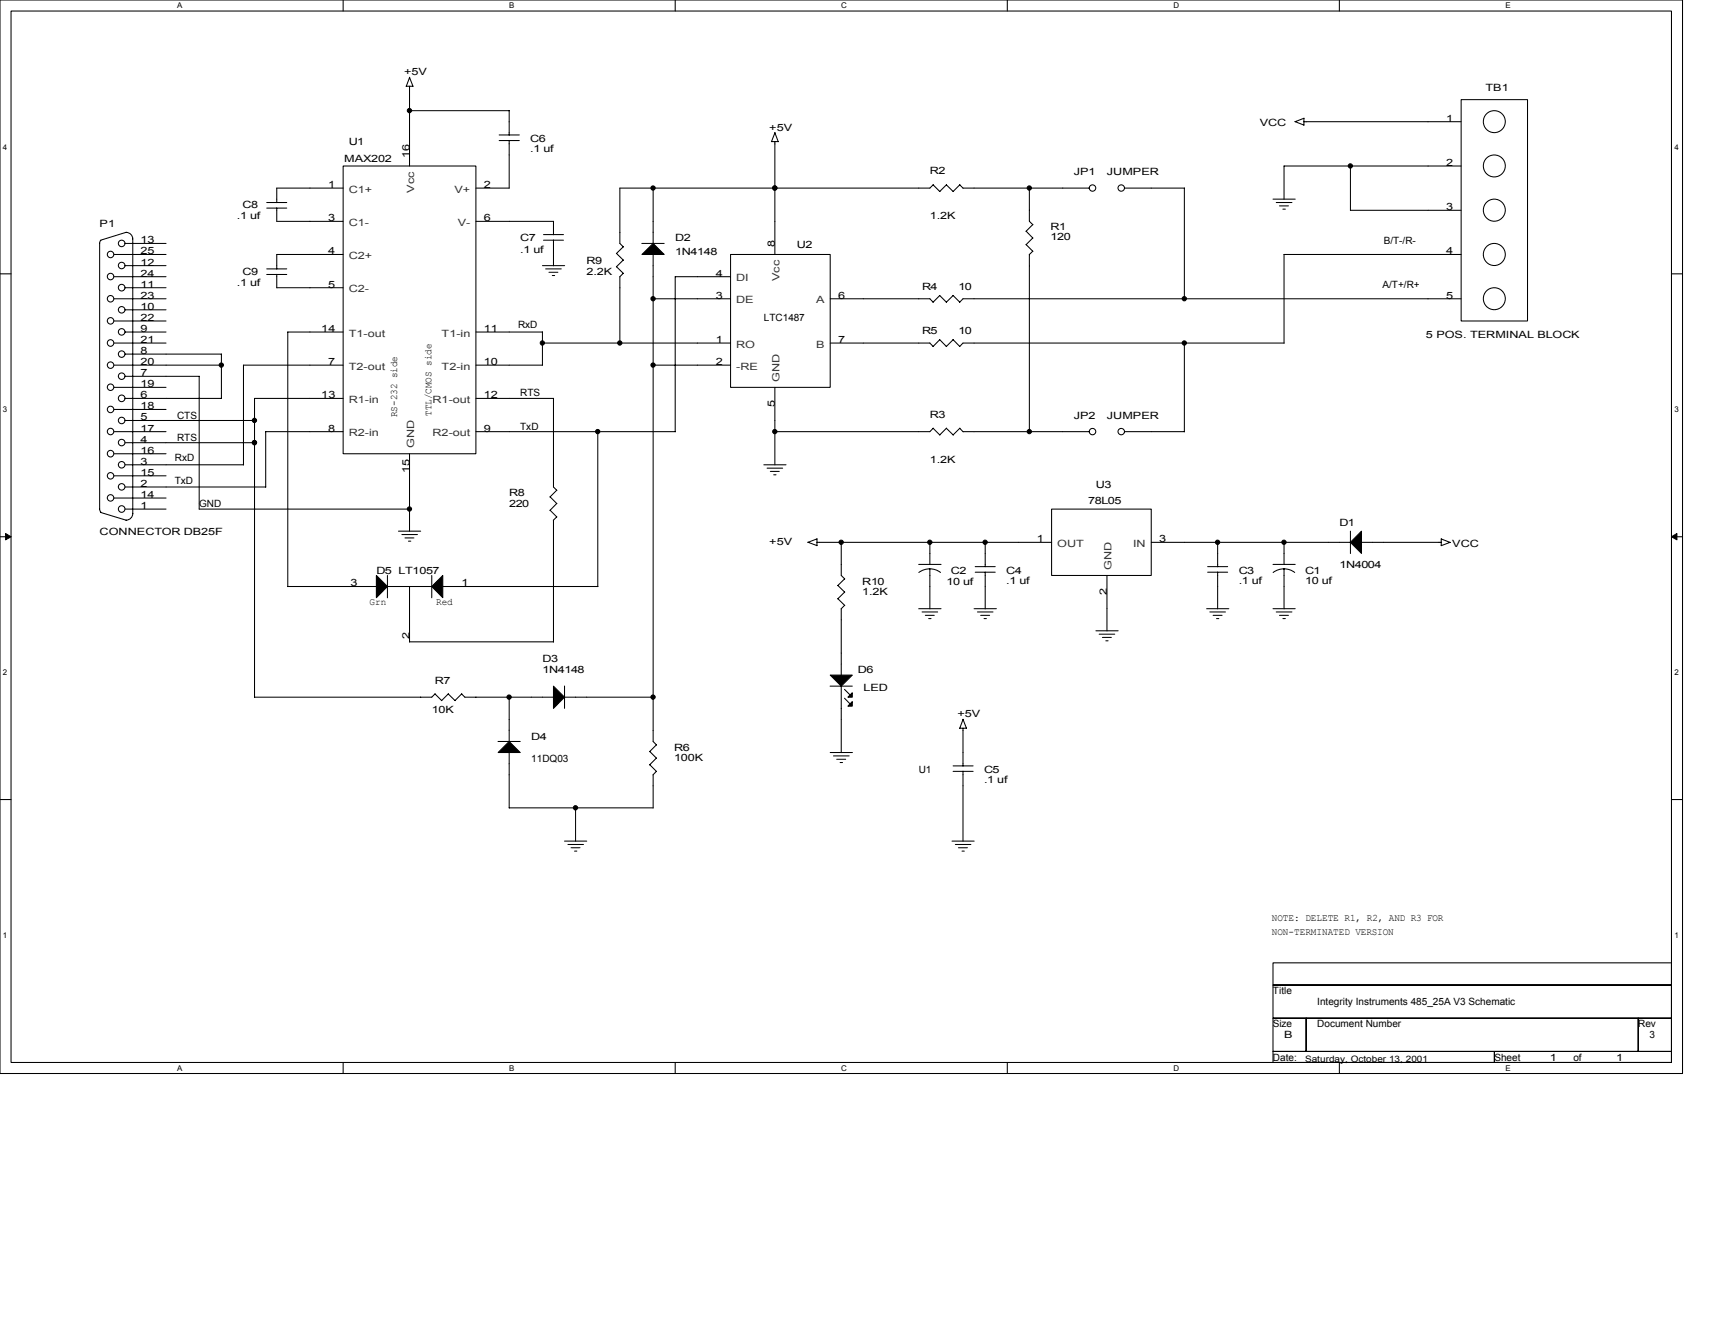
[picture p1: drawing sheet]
<svg xmlns="http://www.w3.org/2000/svg" width="279mm" height="216mm" viewBox="0 0 279 216" stroke-linecap="round" stroke-linejoin="round" font-family="sans-serif">
<path d="M0 0h274.1v174.9h-274.1zM1.8 1.8h270.5v171.3h-270.5z" fill="none" stroke="#000" stroke-width=".17"/>
<g fill="#fff">
<path d="M28.9 .2h.8v1.4h-.8z"/>
<path d="M28.9 173.3h.8v1.5h-.8z"/>
</g>
<path d="M55.9 0v1.8M55.9 173.1v1.8" fill="none" stroke="#000" stroke-width=".17"/>
<g fill="#fff">
<path d="M83 .2h.8v1.4h-.8z"/>
<path d="M83 173.3h.8v1.5h-.8z"/>
</g>
<path d="M110 0v1.8M110 173.1v1.8" fill="none" stroke="#000" stroke-width=".17"/>
<g fill="#fff">
<path d="M137.1 .2h.9v1.4h-.9z"/>
<path d="M137.1 173.3h.9v1.5h-.9z"/>
</g>
<path d="M164.1 0v1.8M164.1 173.1v1.8" fill="none" stroke="#000" stroke-width=".17"/>
<g fill="#fff">
<path d="M191.2 .2h.9v1.4h-.9z"/>
<path d="M191.2 173.3h.9v1.5h-.9z"/>
</g>
<path d="M218.2 0v1.8M218.2 173.1v1.8" fill="none" stroke="#000" stroke-width=".17"/>
<g fill="#fff">
<path d="M245.3 .2h.8v1.4h-.8z"/>
<path d="M245.3 173.3h.8v1.5h-.8z"/>
<path d="M.5 23.2h.7v1.4h-.7z"/>
<path d="M272.8 23.2h.7v1.4h-.7z"/>
<path d="M.5 66h.7v1.5h-.7z"/>
<path d="M272.8 66h.7v1.5h-.7z"/>
</g>
<path d="M0 44.6h1.8M272.3 44.6h1.8" fill="none" stroke="#000" stroke-width=".17"/>
<g fill="#fff">
<path d="M.5 108.9h.7v1.4h-.7z"/>
<path d="M272.8 108.9h.7v1.4h-.7z"/>
</g>
<path d="M0 87.5h1.8M272.3 87.5h1.8" fill="none" stroke="#000" stroke-width=".17"/>
<path d="M.9 86.9l.9 .6-.9 .5zM272.3 87.5l.9-.6v1.1z" fill="#000" stroke="#000" stroke-width=".16"/>
<g fill="#fff">
<path d="M.5 151.7h.7v1.4h-.7z"/>
<path d="M272.8 151.7h.7v1.4h-.7z"/>
</g>
<g fill="none" stroke="#000" stroke-width=".17">
<path d="M66.7 12.6l.6 1.5M66.7 14.1v13M66.7 18h16.3v4M66.7 12.6l-.5 1.5h1.1M211 19.8l1.4 .6M211 19.8l1.4-.5v1.1M212.4 19.8h25.6M238 16.2h10.9v36.1h-10.9zM20.4 39.7h6.7M20.5 37.9h.1a1.08 1.08 0 0 1 1 1v44.8M20.6 37.8l-4.2 1.4-.2 .4v43.4M43.5 33h3.2"/>
<path d="M43.5 33.9h3.2M45.1 33.9v2.2h10.8M55.9 27.1h21.6v46.8h-21.6zM55.9 30.6h-10.8v2.4M77.5 36.1h12.7v2.1M81.3 22.9h3.3M81.3 22h3.3M83 22.9v7.7h-5.5M88.5 39.1h3.3M88.5 38.2h3.3M90.2 39.1v4.2M104.6 39.7h3.6"/>
<path d="M106.4 30.6v9.1M125.7 23.1h1.1M126.2 21.6l.6 1.5M126.2 23.1v18.4M126.3 21.6l-.6 1.5M152 30.1l1.1 1.1M152 30.1l-.5 .5h-50.5v9.1l.6 .5M154.2 30.1l1.1 1.1M154.2 30.1l-1.1 1.1M156.4 30.1l.5 .6M156.4 30.1l-1.1 1.1M156.9 30.6h20.6"/>
<path d="M167.2 37.7l1.1 1.1M167.2 39.9l1.1 1.1M167.7 30.6v5.5l.6 .5M168.3 36.6l-1.1 1.1M168.3 38.8l-1.1 1.1M183.2 30.6h9.8v18.1M207.4 32.4h3.6M207.9 33h2.6M208.4 33.5h1.5M209 34.1h.4M220 27.1v7.2M220 34.3h18"/>
<path d="M238 27.1h-28.8v5.4M18.6 48.7h8.5M18.6 45.1h8.5M18.6 55.9h8.5M18.6 59.5h17.5M18.6 41.5h8.5M18.6 52.3h8.5M20.4 43.3h6.7M20.4 54.1h6.7M20.4 57.7h15.7v7.2h-15.7M20.4 46.9h6.7M20.4 50.5h6.7"/>
<path d="M43.5 43.8h3.2M43.5 44.7h3.2M45.1 44.7v2.2h10.8M55.9 41.5h-10.8v2.3M55.9 59.5h-16.2v16.3M55.9 54.1h-9v41.5M77.5 54.1h10.9v5.4h-10.9M88.4 43.3h3.6M88.4 55.9h30.6M88.9 43.8h2.5M89.4 44.4h1.5M90 44.9h.4"/>
<path d="M100.4 41.3l1.2 1.1M100.4 43.5l1.2 1.1M101.5 40.2l-1.1 1.1M101.5 42.4l-1.1 1.1M101.5 44.5l-.5 .6v10.8M106.4 41.4v79.4l.6 .6-1.2 1.1M106.4 48.7h12.6M106.4 59.5h12.6M119 41.5h16.3v21.6h-16.3zM119 45.1h-9v25.2h-32.5M135.3 55.9h16.2M151.5 55.9l.5 .6"/>
<path d="M153.1 48.1l1.1 1.2 1.1-1.2 1.1 1.1M153.1 55.3l1.1 1.2M153.1 48.2l-1.1 1.1-.5-.6h-16.2M153.1 55.4l-1.1 1.1M155.3 55.3l1.1 1.2M155.3 55.4l-1.1 1.1M167.7 41.5v28.9M168.3 40.9l-.6 .6M193 55.9v14.4h-9.8M209.2 55.9h-52.3l-.6 .6M238 41.5h-28.8v14.4M238 48.7h-81.1l-.6 .6"/>
<path d="M18.6 70.3h8.5M18.6 63.1h8.5M18.6 66.7h8.5M18.6 73.9h8.5M18.6 77.5h8.5M20.4 75.7h19.3M20.4 61.3h12.1l-.1 21.7h34.3M20.4 68.5h21.1M20.4 72.1h21.1M20.4 79.4h22.9M55.9 70.3h-12.6v9.1M55.9 64.9h-14.4v48.7"/>
<path d="M66.7 73.9v12.7M77.5 64.9h12.7v14.5l.5 .5M90.7 79.9l-1.1 1.1 1.1 1.1M97.4 70.3v25.3M124.4 75.7h3.7M125 76.3h2.5M125.5 76.8h1.5M126 77.4h.4M126.2 63.1v12.7M152 69.8l-.5 .5h-25.3M154.2 69.8l1.1 1.1M154.2 69.8l-1.1 1.1-1.1-1.1"/>
<path d="M156.4 69.8l.5 .6M156.4 69.8l-1.1 1.1M156.9 70.3h20.6M16.2 82.9l.2 .5M16.4 83.5l4.2 1.3M18.6 81.2h8.5M20.4 83h6.7M21.6 83.7a1.08 1.08 0 0 1-1.1 1.1M46.9 95.6h14.4M63.1 95.6h7.2M63.1 93.8v3.6M64.9 86.6h3.6"/>
<path d="M65.5 87.1h2.5M66 87.7h1.4M66.5 88.2h.4M70.3 93.8v3.6M72.1 95.6h25.3M89.6 83.1l1.1 1.1-.6 .6M90.2 84.8v19.8h-23.5v-9M90.7 82l-1.1 1.2M131.6 88.3l1.5 .6v-1.1l-1.5 .6M133.1 88.4h38.2M136.5 95.4l1.1 1.1-1.1 1.1M136.5 97.6l1.1 1.1-.6 .5"/>
<path d="M137.1 88.4v5.4l.5 .5-1.1 1.1M137.1 99.2v10.8M149.7 99.2h3.6M149.7 92h3.6M149.7 93.3a2.93 2.93 0 0 1 3.5 0M150.2 99.7h2.6M151.5 88.4v3.6M151.5 92.7v6.5M158.7 99.2h3.6M158.9 93.2h3.2M158.9 92.3h3.2M159.2 99.7h2.6"/>
<path d="M160.5 88.4v4M160.5 93.2v6M171.3 83h16.3v10.8h-16.3zM180.3 93.8v9M187.6 88.4h32.4M196.6 99.2h3.6M196.7 93.2h3.3M196.7 92.3h3.3M197.1 99.7h2.5M198.4 88.4v4M198.4 93.2v6M207.4 99.2h3.6"/>
<path d="M207.4 92h3.6M207.4 93.3l1-.5 .8-.1 1.1 .2 .6 .4M207.9 99.7h2.6M209.2 88.4v3.6M209.2 92.7v6.5M220 86.6v3.6M221.8 88.4h13M236.2 88.4l-1.4 .5M236.3 88.4l-1.5-.6v1.1M41.5 113.6h28.8l.6-.5 1.1 1.1M75.2 113.1l.6 .5M75.2 113.1l-1.1 1.1-1.1-1.1-1.1 1.1"/>
<path d="M75.7 113.6h14.5M83 113.6v7.2M92 111.8v3.6M92 113.6h14.4M135.2 111.8h3.7M137.1 111.8v10.8M137.6 112.3l.9 .9M137.6 113.8l.9 .9M150.7 100.3h1.5M151.3 100.8h.4M156.3 118.7h1.1M156.9 117.2l.6 1.5"/>
<path d="M156.9 118.7v6.1M156.9 117.2l-.5 1.5M159.8 100.3h1.4M160.3 100.8h.4M178.5 102.8h3.7M179.1 103.3h2.5M179.6 103.9h1.5M180.1 104.4h.4M197.6 100.3h1.5M198.2 100.8h.4M208.4 100.3h1.5M209 100.8h.4"/>
<path d="M0 130.3h1.8M81.1 120.8h3.7M83 122.6v9.1M83 131.6h23.4M92 137.1h3.6M92.5 137.6h2.6M93 138.1h1.5M93.6 138.7h.4M93.8 131.6v5.5M105.9 122.4l1.1 1.1-1.2 1.1M105.9 124.6l1.1 1.1-.6 .6M106.4 126.2v5.5"/>
<path d="M135.3 122.6h3.6M135.8 123.2h2.5M136.3 123.7h1.5M136.9 124.2h.4M155.1 137.1h3.6M155.3 125.7h3.2M155.3 124.8h3.2M155.6 137.6h2.6M156.1 138.1h1.5M156.7 138.7h.4M156.9 125.7v11.4M272.3 130.3h1.8"/>
<path d="M207.4 156.9h64.9v3.6h-64.9zM207.4 160.5h64.9v5.4h-64.9zM207.4 165.9h5.4v5.4h-5.4zM207.4 171.3h36.1v1.8h-36.1zM212.8 165.9h54.1v5.4h-54.1zM243.5 171.3h28.8v1.8h-28.8zM266.9 165.9h5.4v5.4h-5.4z"/>
<circle cx="243.4" cy="19.8" r="1.79"/>
<circle cx="19.8" cy="39.7" r=".54"/>
<circle cx="178" cy="30.6" r=".52"/>
<circle cx="182.7" cy="30.6" r=".52"/>
<circle cx="243.4" cy="34.2" r="1.8"/>
<circle cx="243.4" cy="27" r="1.79"/>
<circle cx="18" cy="55.9" r=".53"/>
<circle cx="18" cy="45.1" r=".53"/>
<circle cx="18" cy="41.5" r=".53"/>
<circle cx="18" cy="59.5" r=".53"/>
<circle cx="18" cy="52.3" r=".53"/>
<circle cx="18" cy="48.7" r=".53"/>
<circle cx="19.8" cy="46.9" r=".54"/>
<circle cx="19.8" cy="50.5" r=".54"/>
<circle cx="19.8" cy="43.3" r=".54"/>
<circle cx="19.8" cy="54.1" r=".54"/>
<circle cx="19.8" cy="57.7" r=".54"/>
<circle cx="243.4" cy="41.5" r="1.8"/>
<circle cx="243.4" cy="48.7" r="1.79"/>
<circle cx="18" cy="73.9" r=".53"/>
<circle cx="18" cy="70.3" r=".53"/>
<circle cx="18" cy="77.5" r=".53"/>
<circle cx="18" cy="66.7" r=".53"/>
<circle cx="18" cy="63.1" r=".53"/>
<circle cx="19.8" cy="64.9" r=".54"/>
<circle cx="19.8" cy="75.7" r=".54"/>
<circle cx="19.8" cy="79.3" r=".54"/>
<circle cx="19.8" cy="61.3" r=".54"/>
<circle cx="19.8" cy="72.1" r=".54"/>
<circle cx="19.8" cy="68.5" r=".54"/>
<circle cx="178" cy="70.3" r=".52"/>
<circle cx="182.7" cy="70.3" r=".52"/>
<circle cx="18" cy="81.1" r=".53"/>
<circle cx="19.8" cy="82.9" r=".54"/>
</g>
<g fill="#000" stroke="#000" stroke-width=".17">
<path d="M104.6 41.5l1.8-1.8 1.8 1.8z" fill-rule="evenodd"/>
<path d="M61.3 93.8l1.8 1.8-1.8 1.8z" fill-rule="evenodd"/>
<path d="M72.1 93.8v3.6l-1.8-1.8z" fill-rule="evenodd"/>
<path d="M221.8 86.6v3.6l-1.8-1.8z" fill-rule="evenodd"/>
<path d="M90.2 111.8l1.8 1.8-1.8 1.8z" fill-rule="evenodd"/>
<path d="M135.3 110h3.6l-1.8 1.8z" fill-rule="evenodd"/>
<path d="M138.1 113.6l.8-.7v.7z" fill-rule="evenodd"/>
<path d="M138.9 114.3v.8h-.8z" fill-rule="evenodd"/>
<path d="M81.2 122.6l1.8-1.8 1.8 1.8z" fill-rule="evenodd"/>
<circle cx="66.7" cy="18" r=".35"/>
<circle cx="106.4" cy="30.6" r=".35"/>
<circle cx="126.2" cy="30.6" r=".35"/>
<circle cx="167.7" cy="30.6" r=".35"/>
<circle cx="220" cy="27" r=".35"/>
<circle cx="36.1" cy="59.5" r=".35"/>
<circle cx="88.4" cy="55.9" r=".35"/>
<circle cx="101" cy="55.9" r=".35"/>
<circle cx="106.4" cy="48.7" r=".35"/>
<circle cx="106.4" cy="59.5" r=".35"/>
<circle cx="192.9" cy="48.7" r=".35"/>
<circle cx="192.9" cy="55.9" r=".35"/>
<circle cx="41.5" cy="68.5" r=".35"/>
<circle cx="41.5" cy="72.1" r=".35"/>
<circle cx="97.4" cy="70.3" r=".35"/>
<circle cx="126.2" cy="70.3" r=".35"/>
<circle cx="167.7" cy="70.3" r=".35"/>
<circle cx="66.7" cy="82.9" r=".35"/>
<circle cx="137" cy="88.4" r=".35"/>
<circle cx="151.5" cy="88.4" r=".35"/>
<circle cx="160.5" cy="88.4" r=".35"/>
<circle cx="198.4" cy="88.4" r=".35"/>
<circle cx="209.2" cy="88.4" r=".35"/>
<circle cx="82.9" cy="113.6" r=".35"/>
<circle cx="106.4" cy="113.6" r=".35"/>
<circle cx="93.8" cy="131.6" r=".35"/>
</g>
<g font-size="1.6">
<text x="65.8" y="12.3">+5V</text>
<text x="242" y="14.8">TB1</text>
<text x="56.8" y="23.7">U1</text>
<text x="86.4" y="23.1">C6</text>
<text x="125.3" y="21.3">+5V</text>
<text x="205.2" y="20.6">VCC</text>
<text x="235.6" y="19.8">1</text>
<text x="56.1" y="26.4">MAX202</text>
<text x="66.7" y="25.8" transform="rotate(-90 66.7 25.8)">16</text>
<text x="86.4" y="24.7">.1 uf</text>
<text x="151.5" y="28.3">R2</text>
<text x="174.9" y="28.5">JP1</text>
<text x="180.3" y="28.5">JUMPER</text>
<text x="235.6" y="27">2</text>
<text x="38.6" y="35.8">.1 uf</text>
<text x="39.5" y="33.9">C8</text>
<text x="53.5" y="30.6">1</text>
<text x="78.8" y="30.6">2</text>
<text x="151.5" y="35.8">1.2K</text>
<text x="235.6" y="34.2">3</text>
<text x="16.2" y="37">P1</text>
<text x="22.9" y="39.6">13</text>
<text x="22.9" y="41.4">25</text>
<text x="53.5" y="36">3</text>
<text x="53.5" y="41.4">4</text>
<text x="78.8" y="36">6</text>
<text x="84.8" y="39.3">C7</text>
<text x="84.8" y="41.1">.1 uf</text>
<text x="110" y="39.3">D2</text>
<text x="110" y="41.5">1N4148</text>
<text x="126.2" y="40.2" transform="rotate(-90 126.2 40.2)">8</text>
<text x="129.8" y="40.4">U2</text>
<text x="171.1" y="37.5">R1</text>
<text x="171.1" y="39.2">120</text>
<text x="225.4" y="39.7">B/T-/R-</text>
<text x="235.6" y="41.4">4</text>
<text x="22.9" y="43.3">12</text>
<text x="22.9" y="45.1">24</text>
<text x="22.9" y="46.9">11</text>
<text x="38.6" y="46.6">.1 uf</text>
<text x="39.5" y="44.8">C9</text>
<text x="53.5" y="46.9">5</text>
<text x="95.6" y="42.9">R9</text>
<text x="95.6" y="44.8">2.2K</text>
<text x="116.6" y="45.1">4</text>
<text x="150.2" y="47.3">R4</text>
<text x="156.2" y="47.3">10</text>
<text x="225.2" y="46.9">A/T+/R+</text>
<text x="22.9" y="48.7">23</text>
<text x="22.9" y="50.5">10</text>
<text x="22.9" y="52.3">22</text>
<text x="84.4" y="53.4">RxD</text>
<text x="116.6" y="48.7">3</text>
<text x="124.4" y="52.3">LTC1487</text>
<text x="136.5" y="48.7">6</text>
<text x="235.6" y="48.7">5</text>
<text x="22.9" y="54.1">9</text>
<text x="22.9" y="55.9">21</text>
<text x="22.9" y="57.7">8</text>
<text x="22.9" y="59.5">20</text>
<text x="52.3" y="54.1">14</text>
<text x="53.5" y="59.5">7</text>
<text x="78.8" y="54.1">11</text>
<text x="78.8" y="59.5">10</text>
<text x="116.6" y="55.9">1</text>
<text x="116.6" y="59.5">2</text>
<text x="136.5" y="55.9">7</text>
<text x="150.2" y="54.5">R5</text>
<text x="156.2" y="54.5">10</text>
<text x="232.3" y="55">5 POS. TERMINAL BLOCK</text>
<text x="22.9" y="61.3">7</text>
<text x="22.9" y="63.1">19</text>
<text x="22.9" y="64.9">6</text>
<text x="52.3" y="64.9">13</text>
<text x="78.8" y="64.9">12</text>
<text x="84.8" y="64.6">RTS</text>
<text x="22.9" y="66.7">18</text>
<text x="22.9" y="68.5">5</text>
<text x="22.9" y="70.3">17</text>
<text x="28.9" y="71.8">RTS</text>
<text x="28.9" y="68.2">CTS</text>
<text x="53.5" y="70.3">8</text>
<text x="64.7" y="68" transform="rotate(-90 64.7 68)">RS-232 side</text>
<text x="70.3" y="67.8" transform="rotate(-90 70.3 67.8)">TTL/CMOS side</text>
<text x="78.8" y="70.3">9</text>
<text x="84.8" y="70">TxD</text>
<text x="126.2" y="66.3" transform="rotate(-90 126.2 66.3)">5</text>
<text x="151.5" y="68">R3</text>
<text x="174.9" y="68.2">JP2</text>
<text x="180.3" y="68.2">JUMPER</text>
<text x="22.9" y="72.1">4</text>
<text x="22.9" y="73.9">16</text>
<text x="22.9" y="75.7">3</text>
<text x="22.9" y="77.5">15</text>
<text x="28.5" y="75.1">RxD</text>
<text x="66.7" y="77.1" transform="rotate(-90 66.7 77.1)">15</text>
<text x="151.5" y="75.4">1.2K</text>
<text x="22.9" y="79.3">2</text>
<text x="22.9" y="81.1">14</text>
<text x="22.9" y="82.9">1</text>
<text x="28.5" y="78.8">TxD</text>
<text x="32.4" y="82.6">GND</text>
<text x="83" y="80.8">R8</text>
<text x="83" y="82.6">220</text>
<text x="177.3" y="82.1">78L05</text>
<text x="178.5" y="79.6">U3</text>
<text x="16.2" y="87.1">CONNECTOR DB25F</text>
<text x="125.3" y="88.8">+5V</text>
<text x="168.9" y="88.3">1</text>
<text x="188.8" y="88.3">3</text>
<text x="218.2" y="85.7">D1</text>
<text x="236.6" y="89.1">VCC</text>
<text x="57.1" y="95.5">3</text>
<text x="61.3" y="93.5">D5 LT1057</text>
<text x="75.2" y="95.5">1</text>
<text x="140.5" y="95.2">R10</text>
<text x="154.2" y="95.2">10 uf</text>
<text x="154.9" y="93.5">C2</text>
<text x="163.9" y="93.5">C4</text>
<text x="163.9" y="95.1">.1 uf</text>
<text x="201.8" y="93.5">C3</text>
<text x="201.8" y="95.1">.1 uf</text>
<text x="212.6" y="93.5">C1</text>
<text x="212.6" y="95.1">10 uf</text>
<text x="218.2" y="92.5">1N4004</text>
<text x="60.2" y="98.7">Grn</text>
<text x="71.1" y="98.7">Red</text>
<text x="140.5" y="96.9">1.2K</text>
<text x="180.3" y="96.9" transform="rotate(-90 180.3 96.9)">2</text>
<text x="66.7" y="104.1" transform="rotate(-90 66.7 104.1)">2</text>
<text x="88.4" y="107.9">D3</text>
<text x="70.9" y="111.5">R7</text>
<text x="88.4" y="109.7">1N4148</text>
<text x="139.8" y="109.7">D6</text>
<text x="140.7" y="112.6">LED</text>
<text x="70.3" y="116.2">10K</text>
<text x="156" y="116.9">+5V</text>
<text x="86.6" y="120.5">D4</text>
<text x="86.6" y="124.1">11DQ03</text>
<text x="109.8" y="122.3">R6</text>
<text x="109.8" y="123.9">100K</text>
<text x="149.7" y="125.9">U1</text>
<text x="160.3" y="125.9">C5</text>
<text x="160.3" y="127.5">.1 uf</text>
<text x="207.2" y="150.1">NOTE: DELETE R1, R2, AND R3 FOR</text>
<text x="207.2" y="152.3">NON-TERMINATED VERSION</text>
<text x="207.4" y="162">Title</text>
<text x="207.4" y="167.4">Size</text>
<text x="214.6" y="167.4">Document Number</text>
<text x="214.6" y="163.8">Integrity Instruments 485_25A V3 Schematic</text>
<text x="266.9" y="167.4">Rev</text>
<text x="207.4" y="172.8">Date:</text>
<text x="209.2" y="169.2">B</text>
<text x="243.5" y="172.8">Sheet</text>
<text x="252.5" y="172.8">1</text>
<text x="256.3" y="172.8">of</text>
<text x="263.3" y="172.8">1</text>
<text x="268.7" y="169.2">3</text>
</g>
<g font-size="1.6" fill="#333">
<text x="56.8" y="31.4">C1+</text>
<text x="67.5" y="31.4" transform="rotate(-90 67.5 31.4)">Vcc</text>
<text x="74" y="31.4">V+</text>
<text x="56.8" y="36.8">C1-</text>
<text x="74.6" y="36.8">V-</text>
<text x="56.8" y="42.2">C2+</text>
<text x="56.8" y="47.6">C2-</text>
<text x="119.9" y="45.8">DI</text>
<text x="127" y="45.8" transform="rotate(-90 127 45.8)">Vcc</text>
<text x="119.9" y="49.4">DE</text>
<text x="133" y="49.4">A</text>
<text x="56.8" y="54.8">T1-out</text>
<text x="71.9" y="54.8">T1-in</text>
<text x="119.9" y="56.6">RO</text>
<text x="133" y="56.6">B</text>
<text x="56.8" y="60.2">T2-out</text>
<text x="56.8" y="65.7">R1-in</text>
<text x="70.5" y="65.7">R1-out</text>
<text x="71.9" y="60.2">T2-in</text>
<text x="119.9" y="60.2">-RE</text>
<text x="127" y="62.2" transform="rotate(-90 127 62.2)">GND</text>
<text x="56.8" y="71.1">R2-in</text>
<text x="70.5" y="71.1">R2-out</text>
<text x="67.5" y="73" transform="rotate(-90 67.5 73)">GND</text>
<text x="172.2" y="89.1">OUT</text>
<text x="184.6" y="89.1">IN</text>
<text x="181.1" y="92.9" transform="rotate(-90 181.1 92.9)">GND</text>
</g>
<text font-size="1.4" x="212.6" y="173">Saturday, October 13, 2001</text>
<g font-size="1.3">
<text x="28.9" y="1.4">A</text>
<text x="83" y="1.4">B</text>
<text x="137.1" y="1.4">C</text>
<text x="191.2" y="1.4">D</text>
<text x="245.3" y="1.4">E</text>
<text x=".5" y="24.4">4</text>
<text x="272.8" y="24.4">4</text>
<text x=".5" y="67.2">3</text>
<text x="272.8" y="67.2">3</text>
<text x=".5" y="110">2</text>
<text x="272.8" y="110">2</text>
<text x=".5" y="152.8">1</text>
<text x="272.8" y="152.8">1</text>
<text x="28.9" y="174.5">A</text>
<text x="83" y="174.5">B</text>
<text x="137.1" y="174.5">C</text>
<text x="191.2" y="174.5">D</text>
<text x="245.3" y="174.5">E</text>
</g>
</svg>
